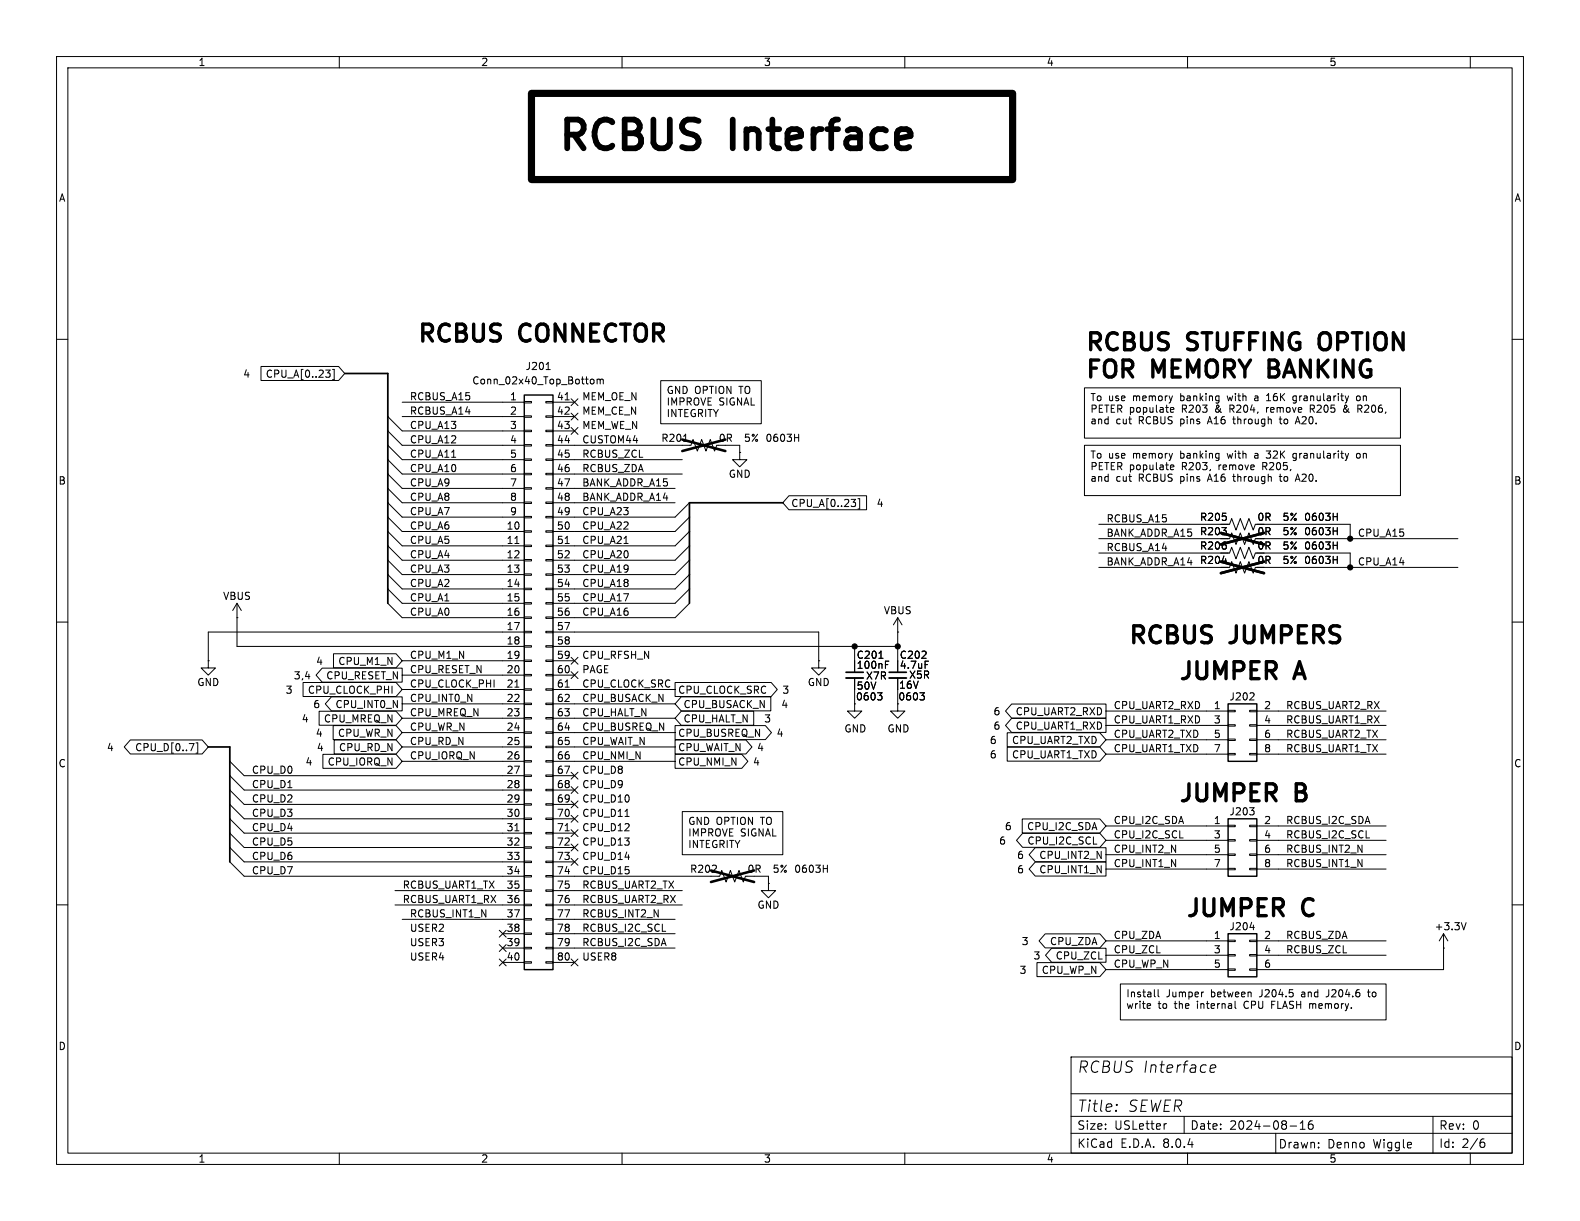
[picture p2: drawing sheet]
<svg xmlns="http://www.w3.org/2000/svg" width="279mm" height="216mm" viewBox="0 0 279 216" stroke-linecap="round" stroke-linejoin="round" font-family="sans-serif">
<g fill="none" stroke="#000" stroke-width=".18">
<path d="M10 10h259.4v195.9h-259.4zM12 12h255.4v191.9h-255.4zM60 10v2M110 10v2M160 10v2M210 10v2M260 10v2M10 60h2M267.4 60h2M46.2 64.8h13.7l1.1 1.2-1.1 1.3h-13.7zM57.6 65.4h.8l-.4 .5M58.1 65.9l.3 .3v.3l-.3 .2"/>
<path d="M58.8 65.3h.3v1.8h-.3M68.6 76.2l2.5 2.5h21.6M68.6 73.7l2.5 2.5h21.6M68.6 78.7l2.5 2.6h21.6M71.1 71.1h21.6M71.1 73.7h21.6M92.7 78.6h1.3v.3h-1.3zM92.7 76.1h1.3v.2h-1.3zM92.7 73.5h1.3v.3h-1.3zM92.7 71h1.3v.2h-1.3zM96.5 78.6h1.3v.3h-1.3zM96.5 76.1h1.3v.2h-1.3z"/>
<path d="M96.5 73.5h1.3v.3h-1.3zM96.5 71h1.3v.2h-1.3zM96.6 65.3h.7M97.8 78.7h24.4l.4-1 .7 2.1 .8-2.1 .7 2.1 .8-2.1 .8 2.1 .3-1.1M97.8 71.1h3.8M97.8 73.7h3.8M97.8 76.2h3.8M99.9 70.7h.8M101 75.6l1.2 1.2M101 70.5l1.2 1.2M101 73.1l1.2 1.2M102.2 70.5l-1.2 1.2"/>
<path d="M102.2 75.6l-1.2 1.2M102.2 73.1l-1.2 1.2M104.5 67.1l.3-.1 .2 .3v.5l-.2 .1-.3-.1M105.6 67.2l.4-.2 .1 .2M105.6 67v.9M106.1 67.2l.2-.2 .3 .1 .1 .8M106.1 67.2v.7M116.8 67.3h17.8v7.6h-17.8zM120.9 78h.7M128.3 78.7h2.5v1.3M140.5 77.4h.7M141.2 76.8v1.2"/>
<path d="M191.8 78.7h55.8v8.9h-55.8zM191.8 68.6h55.8v8.9h-55.8zM207 72.7l.2 .2 .3-.1M207.4 72.1l.2 .3-.6 .1M218.2 73.7v1.2M222 70.4l-.1 .2 .1 .3M222 70l-.1 .1M223.9 79.7h.8l-.4 .5h.2M224 70.9h.7M224 69.9l.3-.3v1.3M224 72.1v.8M224.2 72.1l-.2 .2"/>
<path d="M226.2 74.1h.5M226.4 73.7v1.1l.3 .1M229 74.9l.5-1.2 .4 1.2M229.2 71.2l-.2 .1-.3-.1M229.2 74.6h.6M229.2 70.1l-.3-.1-.3 .3 .1 .5h.5M231.7 71.6v1.3M231.7 72.3h.5M232 72.3l.4 .6M237.8 72.1l.4 .6M238.1 72.1l-.4 .2a.34 .34 0 0 0-.1 .5 .34 .34 0 0 0 .5 0M239.9 70.1l.2-.1 .4 .1v.5l-.1 .2-.3 .1-.2-.2z"/>
<path d="M240.1 71.6l.6 .1M240.4 72.3l.4 .6M240.8 71.9l-.1 .3-.6 .1M68.6 91.4l2.5 2.6h21.6M68.6 94l2.5 2.5h21.6M68.6 96.5l2.5 2.6h21.6M68.6 99.1l2.5 2.5h21.6M68.6 81.3l2.5 2.5h21.6M68.6 83.8l2.5 2.6h21.6M68.6 86.4l2.5 2.5h21.6M68.6 88.9l2.5 2.5h21.6M79.9 80.9h.7"/>
<path d="M91 96.1h.8M92.7 98.9h1.3v.3h-1.3zM92.7 96.4h1.3v.2h-1.3zM92.7 93.9h1.3v.2h-1.3zM92.7 91.3h1.3v.3h-1.3zM92.7 88.8h1.3v.2h-1.3zM92.7 86.2h1.3v.3h-1.3zM92.7 83.7h1.3v.2h-1.3zM92.7 81.2h1.3v.2h-1.3zM96.5 98.9h1.3v.3h-1.3zM96.5 96.4h1.3v.2h-1.3zM96.5 93.9h1.3v.2h-1.3z"/>
<path d="M96.5 91.3h1.3v.3h-1.3zM96.5 88.8h1.3v.2h-1.3zM96.5 86.2h1.3v.3h-1.3zM96.5 83.7h1.3v.2h-1.3zM96.5 81.2h1.3v.2h-1.3zM97.8 81.3h22.8M97.8 83.8h22.8M97.8 86.4h21.6M97.8 88.9h21.6M99.9 96.1h.8M110.3 96.1h.8M121.9 91.4l-2.5 2.6h-21.6"/>
<path d="M121.9 94l-2.5 2.5h-21.6M121.9 96.5l-2.5 2.6h-21.6M121.9 99.1l-2.5 2.5h-21.6M121.9 88.9l-2.5 2.5h-21.6M130.8 80v1.3h1.3l-1.3 1.3-1.3-1.3h1.3M130.8 80h.1M139.5 87.7h13.7v2.4h-13.7l-1.1-1.2zM150.5 88.3h.8l-.4 .5M151.1 88.8l.2 .2v.3l-.2 .3M151.7 88.2h.3v1.8h-.3M194.3 95.3h23.1l.4-1.1 .8 2.1 .7-2.1 .8 2.1 .8-2.1 .7 2.1 .4-1M194.3 97.8h23.1l.4-1 .8 2 .7-2 .8 2 .8-2 .7 2 .4-1"/>
<path d="M194.3 92.7h23.1l.4-1 .8 2 .7-2 .8 2 .8-2 .7 2 .4-1M207 82.9l.2 .2 .3-.1M207.4 82.2l.2 .3-.6 .1M216.1 99.2h.8M218 84.3h.5M218.2 83.8v1.2M222 80.2h-.1M222 80.5l-.1 .2 .1 .3M223.5 95.3h34.3M223.5 97.8h15.3v2.5M223.5 92.7h15.3v2.6M224 81h.5"/>
<path d="M226.4 83.8v1.1l.3 .2M229 85.1l.5-1.3 .4 1.3M229.2 81.3l-.2 .1h-.3M229.2 84.7h.6M229.2 80.2h-.3l-.3 .2 .1 .6h.5M235.8 99h.7M235.8 93.9h.7M235.8 96.4h.7M235.8 91.4h.7M236.5 90.7v1.3M236.5 93.3v1.3M236.5 95.8v1.3"/>
<path d="M236.5 98.4v1.2M239.9 80.3l.2-.1 .4 .1v.5l-.1 .2h-.3l-.2-.1zM10 110h2M36.8 116.8v1.3h1.3l-1.3 1.3-1.2-1.3h1.2M36.8 116.8h.1M41.9 109.2h.1M41.9 106.7l-.8 1.3M41.9 106.7v7.6h50.8M41.9 106.7l.8 1.3M57 118.1h14.1v2.5h-14.1l-1.1-1.2zM59 115.6h11l1.1 1.2-1.1 1.3h-11zM68.6 101.6l2.5 2.5h21.6"/>
<path d="M68.6 104.1l2.5 2.6h21.6M68.6 106.7l2.5 2.5h21.6M71.1 116.8h21.6M71.1 119.4h21.6M92.7 119.3h1.3v.2h-1.3zM92.7 116.7h1.3v.3h-1.3zM92.7 114.2h1.3v.2h-1.3zM92.7 111.6h1.3v.3h-1.3zM92.7 109.1h1.3v.2h-1.3zM92.7 106.6h1.3v.2h-1.3zM92.7 104h1.3v.3h-1.3zM92.7 101.5h1.3v.2h-1.3z"/>
<path d="M92.7 111.8h-55.9v5M96.5 119.3h1.3v.2h-1.3zM96.5 116.7h1.3v.3h-1.3zM96.5 114.2h1.3v.2h-1.3zM96.5 111.6h1.3v.3h-1.3zM96.5 109.1h1.3v.2h-1.3zM96.5 106.6h1.3v.2h-1.3zM96.5 104h1.3v.3h-1.3zM96.5 101.5h1.3v.2h-1.3zM97.8 111.8h47v5M97.8 114.3h60.9M97.8 116.8h3.8"/>
<path d="M97.8 119.4h3.8M101 116.2l1.2 1.2M101 118.8l1.2 1.2M102.2 116.2l-1.2 1.2M102.2 118.8l-1.2 1.2M121.9 101.6l-2.5 2.5h-21.6M121.9 104.1l-2.5 2.6h-21.6M121.9 106.7l-2.5 2.5h-21.6M144.8 116.8v1.3h1.2l-1.2 1.3-1.3-1.3h1.3M144.8 116.8h.1M151.1 119.9v5.8h1.3l-1.3 1.3-1.2-1.3h1.2M151.1 114.3v2.5"/>
<path d="M155.4 116.4h.8M156.6 116.9h.6M156.6 117.5h.4M158.7 111.8h.1M158.7 119.9v5.8h1.3l-1.3 1.3-1.2-1.3h1.2M158.7 109.2v7.6M158.7 109.2l-.7 1.3M158.7 109.2l.8 1.3M163.6 116.9h.6M194.3 100.3h23.1l.4-1 .8 2 .7-2 .8 2 .8-2 .7 2 .4-1M223.5 100.3h34.3M267.4 110h2"/>
<path d="M23 130.8h12.8l1 1.3-1 1.2h-12.8l-1-1.2zM33.5 131.5h.8l-.5 1.3M34.7 131.4h.3v1.8h-.3M40.6 134.6l2.6 2.6h49.5M40.6 137.2l2.6 2.5h49.5M40.6 139.7l2.6 2.5h49.5M53.6 120.7h16.4l1.1 1.2-1.1 1.3h-16.4zM56.4 125.8h13.6l1.1 1.2-1.1 1.2h-13.6zM57.1 133.4h12.9l1.1 1.2-1.1 1.3h-12.9zM58.6 123.2h12.5v2.5h-12.5l-1.1-1.2zM58.9 128.3h11.1l1.1 1.2-1.1 1.3h-11.1zM59.1 130.8h10.9l1.1 1.3-1.1 1.2h-10.9z"/>
<path d="M71.1 121.9h21.6M71.1 124.5h21.6M71.1 127h21.6M71.1 129.5h21.6M71.1 132.1h21.6M71.1 134.6h21.6M91 121.5h.8M92.7 139.6h1.3v.2h-1.3zM92.7 137h1.3v.3h-1.3zM92.7 134.5h1.3v.2h-1.3zM92.7 132h1.3v.2h-1.3zM92.7 129.4h1.3v.3h-1.3z"/>
<path d="M92.7 126.9h1.3v.2h-1.3zM92.7 124.3h1.3v.3h-1.3zM92.7 121.8h1.3v.2h-1.3zM96.5 139.6h1.3v.2h-1.3zM96.5 137h1.3v.3h-1.3zM96.5 134.5h1.3v.2h-1.3zM96.5 132h1.3v.2h-1.3zM96.5 129.4h1.3v.3h-1.3zM96.5 126.9h1.3v.2h-1.3zM96.5 124.3h1.3v.3h-1.3zM96.5 121.8h1.3v.2h-1.3zM97.8 121.9h21.6"/>
<path d="M97.8 124.5h21.6M97.8 127h21.6M97.8 129.5h21.6M97.8 132.1h21.6M97.8 134.6h21.6M97.8 137.2h3.8M97.8 139.7h3.8M99.9 121.5h.8M101 136.6l1.2 1.2M101 139.1l1.2 1.2M102.2 136.6l-1.2 1.2M102.2 139.1l-1.2 1.2"/>
<path d="M119.4 128.3h15.9l1.1 1.2-1.1 1.3h-15.9zM119.4 120.7h17l1.1 1.2-1.1 1.3h-17zM119.4 133.4h11.8l1.1 1.2-1.1 1.3h-11.8zM119.4 130.8h12.5l1.1 1.3-1.1 1.2h-12.5zM120.5 123.2h15.8v2.5h-15.8l-1.1-1.2zM120.5 125.8h12.8v2.4h-12.8l-1.1-1.2zM155.2 122.5h.8l-.5 .5M155.7 123l.3 .2v.3l-.3 .3M162.7 122.5h.8l-.5 .5M163.2 123l.3 .2v.3l-.3 .3M178.1 129.6h16.4l1.1 1.2-1.1 1.2h-16.4zM178.1 132.1h16.4l1.1 1.3-1.1 1.2h-16.4z"/>
<path d="M178.9 124.5h16.7v2.5h-16.7l-1.1-1.3zM178.9 127h16.7v2.5h-16.7l-1.1-1.2zM195.6 125.7h21.6M195.6 128.3h21.6M195.6 130.8h21.6M195.6 133.4h21.6M217.2 133.2h1.2v.3h-1.2zM217.2 130.7h1.2v.2h-1.2zM217.2 128.1h1.2v.3h-1.2zM217.2 125.6h1.2v.3h-1.2zM221 133.2h1.2v.3h-1.2zM221 130.7h1.2v.2h-1.2z"/>
<path d="M221 128.1h1.2v.3h-1.2zM221 125.6h1.2v.3h-1.2zM221.6 122.6l.2 .1-.1 .3-.7 .8h.8M222.2 125.7h22.9M222.2 128.3h22.9M222.2 130.8h22.9M222.2 133.4h22.9M10 160h2M40.6 152.4l2.6 2.5h49.5M40.6 142.2l2.6 2.6h49.5M40.6 144.8l2.6 2.5h49.5M40.6 147.3l2.6 2.6h49.5"/>
<path d="M40.6 149.9l2.6 2.5h49.5M69.8 157.5h22.9M91 146.9h.8M92.7 159.9h1.3v.2h-1.3zM92.7 157.4h1.3v.2h-1.3zM92.7 154.8h1.3v.3h-1.3zM92.7 152.3h1.3v.2h-1.3zM92.7 149.7h1.3v.3h-1.3zM92.7 147.2h1.3v.2h-1.3zM92.7 144.7h1.3v.2h-1.3zM92.7 142.1h1.3v.3h-1.3zM96.5 159.9h1.3v.2h-1.3z"/>
<path d="M96.5 157.4h1.3v.2h-1.3zM96.5 154.8h1.3v.3h-1.3zM96.5 152.3h1.3v.2h-1.3zM96.5 149.7h1.3v.3h-1.3zM96.5 147.2h1.3v.2h-1.3zM96.5 144.7h1.3v.2h-1.3zM96.5 142.1h1.3v.3h-1.3zM97.8 154.9h29.5l.3-1 .8 2.1 .8-2.1 .7 2.1 .8-2.1 .7 2.1 .4-1.1M97.8 142.2h3.8M97.8 144.8h3.8M97.8 147.3h3.8M97.8 149.9h3.8"/>
<path d="M97.8 152.4h3.8M97.8 157.5h22.8M99.9 146.9h.8M101 151.8l1.2 1.2M101 146.7l1.2 1.2M101 144.2l1.2 1.2M101 141.6l1.2 1.2M101 149.3l1.2 1.2M102.2 151.8l-1.2 1.2M102.2 146.7l-1.2 1.2M102.2 144.2l-1.2 1.2M102.2 141.6l-1.2 1.2"/>
<path d="M102.2 149.3l-1.2 1.2M110.5 144.4h.8M120.6 143.5h17.8v7.6h-17.8zM133.3 154.9h2.6v1.3M135.9 156.2v1.3h1.3l-1.3 1.3-1.3-1.3h1.3M135.9 156.2h.1M145.6 153.6h.7M146.3 153v1.2M180.8 144.8h13.7l1.1 1.3-1.1 1.2h-13.7zM180.8 147.4h13.7l1.1 1.2-1.1 1.2h-13.7l-1-1.2zM183.1 149.9h12.5v2.5h-12.5l-1.1-1.3zM183.1 152.4h12.5v2.5h-12.5l-1.1-1.2z"/>
<path d="M195.6 146.1h21.6M195.6 148.6h21.6M195.6 151.1h21.6M195.6 153.7h21.6M217.2 153.5h1.2v.3h-1.2zM217.2 151h1.2v.3h-1.2zM217.2 148.5h1.2v.2h-1.2zM217.2 145.9h1.2v.3h-1.2zM221 153.5h1.2v.3h-1.2zM221 151h1.2v.3h-1.2zM221 148.5h1.2v.2h-1.2zM221 145.9h1.2v.3h-1.2z"/>
<path d="M221.7 143.4l.1 .4-.2 .2M222.2 146.1h22.9M222.2 148.6h22.9M222.2 151.1h22.9M222.2 153.7h22.9M267.4 160h2M69.8 160h22.9M71.1 162.6h21.6M88.3 167l1.2 1.2M88.3 164.5l1.2 1.2M88.3 169.6l1.2 1.2M88.9 165.1h3.8"/>
<path d="M88.9 167.6h3.8M88.9 170.2h3.8M89.5 167l-1.2 1.2M89.5 164.5l-1.2 1.2M89.5 169.6l-1.2 1.2M92.7 170.1h1.3v.2h-1.3zM92.7 167.5h1.3v.3h-1.3zM92.7 165h1.3v.2h-1.3zM92.7 162.4h1.3v.3h-1.3zM96.5 170.1h1.3v.2h-1.3zM96.5 167.5h1.3v.3h-1.3zM96.5 165h1.3v.2h-1.3z"/>
<path d="M96.5 162.4h1.3v.3h-1.3zM97.8 160h22.8M97.8 162.6h21.6M97.8 165.1h21.6M97.8 167.6h21.6M97.8 170.2h3.8M101 169.6l1.2 1.2M102.2 169.6l-1.2 1.2M183.4 170.2h11.1l1.1 1.3-1.1 1.2h-11.1zM184.8 165.1h9.7l1.1 1.3-1.1 1.2h-9.7l-1.1-1.2zM186 167.7h9.6v2.4h-9.6l-1.1-1.2zM195.6 166.4h21.6"/>
<path d="M195.6 168.9h21.6M195.6 171.5h21.6M198.1 174h47v6.3h-47zM203.3 177.5l.2 .3-.6 .1M203.4 178.2l-.1 .1M204.2 176.2l.1 .1M204.8 175v1.1l.2 .2M212.7 175.4h.1M217.2 171.3h1.2v.3h-1.2zM217.2 168.8h1.2v.2h-1.2zM217.2 166.2h1.2v.3h-1.2zM218.4 177v1.1l.2 .2"/>
<path d="M221 171.3h1.2v.3h-1.2zM221 168.8h1.2v.2h-1.2zM221 166.2h1.2v.3h-1.2zM221 164h.8M222.2 166.4h22.9M222.2 168.9h22.9M224.9 177.6h.4M224.9 177v1.3M234.8 176.2l-.3 .1M241.8 175.4h.5M242 175v1.1l.3 .2M255.3 167.6h.1"/>
<path d="M255.3 165.1v6.4h-33.1M255.3 165.1l-.8 1.3M255.3 165.1l.7 1.3M259.3 163.1l-.5 1.3M189.4 186.9h78v17h-78zM189.4 197.4h78M189.4 193.4h78M197.5 195.3l.1 .1-.1 .1M197.5 195.3l-.1 .1 .1 .1M197.5 195.3v.2M206.3 198.7l-.3 .1M209.4 197.4v3"/>
<path d="M214 189l1-.2-.1-.4-.1-.1-.6 .1-.2 .9 .2 .3 .6-.1M228.1 199.1h1.2M229.9 199.7h.9M229.9 198.6l.5-.4v1.5M232.1 198.2a.59 .59 0 0 0-.7 .6v.6l.1 .2 .4 .1 .2-.2 .1-.5-.1-.2h-.5l-.2 .2M253.4 197.4v6.5M60 203.9v2M110 203.9v2M160 203.9v2M189.4 200.4h78M210 203.9v2M225.6 200.4v3.5"/>
<path d="M233.2 202.8v.2M233.2 202.1v.1M260 203.9v2M262 202h.3l.3 .2-.1 .5-.5 .2M262.4 201.4l-.4 .1"/>
</g>
<path d="M149.6 119.9h3.1M157.2 119.9h3.1" fill="none" stroke="#000" stroke-width=".33"/>
<path d="M61 66h7.6v40.7M138.4 88.9h-16.5v17.8M149.6 118.9h3.1M157.2 118.9h3.1M36.8 132.1h3.8v20.3" fill="none" stroke="#000" stroke-width=".3"/>
<path d="M120.6 77.7l7.7 2.1M128.3 77.7l-7.7 2.1M215.9 99.3l7.6 2M215.9 94.2l7.6 2.1M223.5 99.3l-7.6 2M223.5 94.2l-7.6 2.1M125.7 153.9l7.6 2.1M133.3 153.9l-7.6 2.1" fill="none" stroke="#000" stroke-width=".46"/>
<path d="M92.7 69.9h5.1v101.6h-5.1zM217.2 124.5h5v10.1h-5zM217.2 144.8h5v10.1h-5zM217.2 165.1h5v7.6h-5z" fill="none" stroke="#000" stroke-width=".25"/>
<path d="M233.7 59a2.13 2.13 0 0 0 0 2.7M224.4 63.7v3h1.2M224.4 65.1h1" fill="none" stroke="#000" stroke-width=".6"/>
<path d="M94 16.5h85.1v15.3h-85.1z" fill="none" stroke="#000" stroke-width="1.3"/>
<path d="M103 21.6l-.8-.5h-1.9v5.1M108.3 21.6a1.75 1.75 0 0 0-2.7 .3M112.9 21.6l-.7-.5h-1.7v5.1M115.5 21.1v4.2M118.4 21.1v4.2M123.5 21.4l-.7-.3h-1.2l-.7 .5M129.6 21.1v5.1M136.6 21.1v4.4M148.2 21.1h-.5l-.5 .3-.2 .5" fill="none" stroke="#000" stroke-width="1"/>
<g fill="#000" stroke="#000" stroke-width=".18">
<circle cx="238.8" cy="95.3" r=".46"/>
<circle cx="151.1" cy="114.3" r=".46"/>
<circle cx="158.7" cy="114.3" r=".46"/>
<circle cx="238.8" cy="100.3" r=".46"/>
</g>
<g font-size="7.1">
<text x="98.4" y="29.1">RCBUS</text>
<text x="129.7" y="29.1">Interface</text>
</g>
<g font-size="4.2">
<text x="73.7" y="60.7">RCBUS</text>
<text x="92.1" y="60.7">CONNECTOR</text>
<text x="191.8" y="62.2">RCBUS</text>
<text x="210.2" y="62.2">STUFFING</text>
<text x="234.7" y="62.2">OPTION</text>
<text x="191.8" y="67.1">FOR</text>
<text x="204" y="67.1">MEMORY</text>
<text x="225.7" y="67.1">BANKING</text>
<text x="199.4" y="114.1">RCBUS</text>
<text x="217.9" y="114.1">JUMPERS</text>
<text x="208.3" y="120.4">JUMPER</text>
<text x="229.3" y="120.4">A</text>
<text x="208.3" y="142">JUMPER</text>
<text x="229.3" y="142">B</text>
<text x="209.5" y="162.3">JUMPER</text>
<text x="230.6" y="162.3">C</text>
</g>
<g font-size="2.8">
<text x="190.4" y="189.9">RCBUS Interface</text>
<text x="190.4" y="196.8">Title:</text>
<text x="199.3" y="196.8">SEWER</text>
</g>
<g font-size="2.1">
<text x="190.4" y="203.2">KiCad</text>
<text x="190.4" y="200">Size:</text>
<text x="197.1" y="200">USLetter</text>
<text x="198.1" y="203.2">E.D.A.</text>
<text x="205.7" y="203.2">8.0.4</text>
<text x="210.4" y="200">Date:</text>
<text x="217.4" y="200">2024-08-16</text>
<text x="226" y="203.3">Drawn:</text>
<text x="234.7" y="203.3">Denno</text>
<text x="242.9" y="203.3">Wiggle</text>
<text x="254.4" y="200">Rev:</text>
<text x="254.4" y="203.2">Id:</text>
<text x="258.5" y="203.2">2/6</text>
<text x="260.3" y="200">0</text>
</g>
<g font-size="1.8">
<text x="35" y="11.9">1</text>
<text x="85" y="11.9">2</text>
<text x="135" y="11.9">3</text>
<text x="185" y="11.9">4</text>
<text x="235" y="11.9">5</text>
<text x="10.3" y="35.9">A</text>
<text x="267.7" y="35.9">A</text>
<text x="92.9" y="65.6">J201</text>
<text x="42.9" y="67">4</text>
<text x="46.9" y="67">CPU_A[0..23]</text>
<text x="72.4" y="70.9">RCBUS_A15</text>
<text x="83.4" y="68.2">Conn_02x40_Top_Bottom</text>
<text x="90.1" y="70.9">1</text>
<text x="98.4" y="70.9">41</text>
<text x="102.9" y="70.9">MEM_OE_N</text>
<text x="117.8" y="70">GND OPTION TO</text>
<text x="192.7" y="71.3">To use</text>
<text x="200.4" y="71.3">memory</text>
<text x="209" y="71.3">banking</text>
<text x="217.5" y="71.3">with</text>
<text x="222.5" y="71.3">a</text>
<text x="224.8" y="71.3">16K</text>
<text x="229.7" y="71.3">granularity</text>
<text x="241.2" y="71.3">on</text>
<text x="72.4" y="73.4">RCBUS_A14</text>
<text x="72.4" y="75.9">CPU_A13</text>
<text x="90.1" y="73.4">2</text>
<text x="90.1" y="75.9">3</text>
<text x="98.4" y="73.4">42</text>
<text x="98.4" y="75.9">43</text>
<text x="102.9" y="76">MEM_WE_N</text>
<text x="102.9" y="73.4">MEM_CE_N</text>
<text x="117.8" y="72">IMPROVE SIGNAL</text>
<text x="117.8" y="74.1">INTEGRITY</text>
<text x="192.7" y="73.3">PETER populate</text>
<text x="192.7" y="75.3">and</text>
<text x="197.3" y="75.3">cut</text>
<text x="201.5" y="75.3">RCBUS</text>
<text x="209" y="75.3">pins</text>
<text x="209.1" y="73.3">R203</text>
<text x="214.1" y="75.3">A16</text>
<text x="215.2" y="73.3">&amp;</text>
<text x="217.9" y="73.3">R204,</text>
<text x="218.8" y="75.3">through</text>
<text x="224.6" y="73.3">remove</text>
<text x="227.2" y="75.3">to</text>
<text x="230.2" y="75.3">A20.</text>
<text x="232.5" y="73.3">R205</text>
<text x="238.6" y="73.3">&amp;</text>
<text x="241.3" y="73.3">R206,</text>
<text x="72.4" y="78.5">CPU_A12</text>
<text x="72.4" y="81">CPU_A11</text>
<text x="72.4" y="83.6">CPU_A10</text>
<text x="90.1" y="78.5">4</text>
<text x="90.1" y="81">5</text>
<text x="90.1" y="83.6">6</text>
<text x="98.4" y="78.5">44</text>
<text x="98.4" y="81">45</text>
<text x="98.4" y="83.6">46</text>
<text x="102.9" y="78.5">CUSTOM44</text>
<text x="102.9" y="81">RCBUS_ZCL</text>
<text x="102.9" y="83.6">RCBUS_ZDA</text>
<text x="116.8" y="78.3">R201</text>
<text x="127" y="78.3">0R</text>
<text x="131.5" y="78.3">5%</text>
<text x="135.3" y="78.3">0603H</text>
<text x="192.7" y="81.4">To use</text>
<text x="192.7" y="83.5">PETER populate</text>
<text x="200.4" y="81.4">memory</text>
<text x="209" y="81.4">banking</text>
<text x="209.1" y="83.5">R203,</text>
<text x="215.8" y="83.5">remove</text>
<text x="217.5" y="81.4">with</text>
<text x="222.5" y="81.4">a</text>
<text x="223.7" y="83.5">R205,</text>
<text x="224.8" y="81.4">32K</text>
<text x="229.7" y="81.4">granularity</text>
<text x="241.2" y="81.4">on</text>
<text x="10.3" y="85.9">B</text>
<text x="72.4" y="88.6">CPU_A8</text>
<text x="72.4" y="86.1">CPU_A9</text>
<text x="90.1" y="86.1">7</text>
<text x="90.1" y="88.6">8</text>
<text x="98.4" y="86.1">47</text>
<text x="98.4" y="88.6">48</text>
<text x="102.9" y="88.6">BANK_ADDR_A14</text>
<text x="102.9" y="86.1">BANK_ADDR_A15</text>
<text x="128.8" y="84.7">GND</text>
<text x="139.8" y="89.9">CPU_A[0..23]</text>
<text x="154.9" y="89.9">4</text>
<text x="192.7" y="85.5">and</text>
<text x="197.3" y="85.5">cut</text>
<text x="201.5" y="85.5">RCBUS</text>
<text x="209" y="85.5">pins</text>
<text x="214.1" y="85.5">A16</text>
<text x="218.8" y="85.5">through</text>
<text x="227.2" y="85.5">to</text>
<text x="230.2" y="85.5">A20.</text>
<text x="267.7" y="85.9">B</text>
<text x="72.4" y="91.2">CPU_A7</text>
<text x="72.4" y="93.7">CPU_A6</text>
<text x="89.5" y="93.7">10</text>
<text x="90.1" y="91.2">9</text>
<text x="98.4" y="91.2">49</text>
<text x="98.4" y="93.7">50</text>
<text x="102.9" y="91.2">CPU_A23</text>
<text x="102.9" y="93.7">CPU_A22</text>
<text x="195.6" y="95">BANK_ADDR_A15</text>
<text x="195.6" y="92.4">RCBUS_A15</text>
<text x="212.1" y="94.8">R203</text>
<text x="212.1" y="92.3">R205</text>
<text x="222.3" y="94.8">0R</text>
<text x="222.3" y="92.3">0R</text>
<text x="226.7" y="94.8">5%</text>
<text x="226.7" y="92.3">5%</text>
<text x="230.5" y="94.8">0603H</text>
<text x="230.5" y="92.3">0603H</text>
<text x="240" y="95">CPU_A15</text>
<text x="72.4" y="98.8">CPU_A4</text>
<text x="72.4" y="101.3">CPU_A3</text>
<text x="72.4" y="96.3">CPU_A5</text>
<text x="89.5" y="96.3">11</text>
<text x="89.5" y="98.8">12</text>
<text x="89.5" y="101.3">13</text>
<text x="98.4" y="96.3">51</text>
<text x="98.4" y="98.8">52</text>
<text x="98.4" y="101.3">53</text>
<text x="102.9" y="101.3">CPU_A19</text>
<text x="102.9" y="98.8">CPU_A20</text>
<text x="102.9" y="96.3">CPU_A21</text>
<text x="195.6" y="100.1">BANK_ADDR_A14</text>
<text x="195.6" y="97.5">RCBUS_A14</text>
<text x="212.1" y="99.9">R204</text>
<text x="212.1" y="97.4">R206</text>
<text x="222.3" y="99.9">0R</text>
<text x="222.3" y="97.4">0R</text>
<text x="226.7" y="99.9">5%</text>
<text x="226.7" y="97.4">5%</text>
<text x="230.5" y="99.9">0603H</text>
<text x="230.5" y="97.4">0603H</text>
<text x="240" y="100.1">CPU_A14</text>
<text x="39.4" y="106.3">VBUS</text>
<text x="72.4" y="103.9">CPU_A2</text>
<text x="72.4" y="106.4">CPU_A1</text>
<text x="89.5" y="103.9">14</text>
<text x="89.5" y="106.4">15</text>
<text x="98.4" y="103.9">54</text>
<text x="98.4" y="106.4">55</text>
<text x="102.9" y="106.4">CPU_A17</text>
<text x="102.9" y="103.9">CPU_A18</text>
<text x="72.4" y="109">CPU_A0</text>
<text x="89.5" y="109">16</text>
<text x="89.5" y="111.5">17</text>
<text x="98.4" y="109">56</text>
<text x="98.4" y="111.5">57</text>
<text x="102.9" y="109">CPU_A16</text>
<text x="156.2" y="108.8">VBUS</text>
<text x="55.8" y="117.8">4</text>
<text x="59.7" y="117.8">CPU_M1_N</text>
<text x="72.4" y="116.6">CPU_M1_N</text>
<text x="72.4" y="119.1">CPU_RESET_N</text>
<text x="89.5" y="114">18</text>
<text x="89.5" y="116.6">19</text>
<text x="89.5" y="119.1">20</text>
<text x="98.4" y="114">58</text>
<text x="98.4" y="116.6">59</text>
<text x="98.4" y="119.1">60</text>
<text x="102.9" y="119.1">PAGE</text>
<text x="102.9" y="116.6">CPU_RFSH_N</text>
<text x="151.4" y="116.7">C201</text>
<text x="151.4" y="118.5">100nF</text>
<text x="159" y="116.7">C202</text>
<text x="159" y="118.5">4.7uF</text>
<text x="34.8" y="121.5">GND</text>
<text x="50.4" y="122.9">3</text>
<text x="51.9" y="120.3">3,4</text>
<text x="54.3" y="122.9">CPU_CLOCK_PHI</text>
<text x="55.3" y="125.4">6</text>
<text x="57.6" y="120.3">CPU_RESET_N</text>
<text x="59.2" y="125.4">CPU_INT0_N</text>
<text x="72.4" y="121.7">CPU_CLOCK_PHI</text>
<text x="72.4" y="124.2">CPU_INT0_N</text>
<text x="89.5" y="121.7">21</text>
<text x="89.5" y="124.2">22</text>
<text x="98.4" y="121.7">61</text>
<text x="98.4" y="124.2">62</text>
<text x="102.9" y="124.2">CPU_BUSACK_N</text>
<text x="102.9" y="121.7">CPU_CLOCK_SRC</text>
<text x="119.8" y="122.9">CPU_CLOCK_SRC</text>
<text x="120.8" y="125.4">CPU_BUSACK_N</text>
<text x="138.1" y="125.4">4</text>
<text x="138.3" y="122.9">3</text>
<text x="142.7" y="121.5">GND</text>
<text x="151.3" y="124.1">0603</text>
<text x="151.4" y="122.1">50V</text>
<text x="153" y="120.4">X7R</text>
<text x="158.8" y="124.1">0603</text>
<text x="158.9" y="122">16V</text>
<text x="160.7" y="120.2">X5R</text>
<text x="196.8" y="125.5">CPU_UART2_RXD</text>
<text x="214.6" y="125.5">1</text>
<text x="217.3" y="124.1">J202</text>
<text x="223.4" y="125.5">2</text>
<text x="227.3" y="125.5">RCBUS_UART2_RX</text>
<text x="53.3" y="128">4</text>
<text x="55.7" y="130.5">4</text>
<text x="57.2" y="128">CPU_MREQ_N</text>
<text x="59.7" y="130.5">CPU_WR_N</text>
<text x="72.4" y="129.3">CPU_WR_N</text>
<text x="72.4" y="126.7">CPU_MREQ_N</text>
<text x="72.4" y="131.8">CPU_RD_N</text>
<text x="89.5" y="126.7">23</text>
<text x="89.5" y="129.3">24</text>
<text x="89.5" y="131.8">25</text>
<text x="98.4" y="126.7">63</text>
<text x="98.4" y="129.3">64</text>
<text x="98.4" y="131.8">65</text>
<text x="102.9" y="126.7">CPU_HALT_N</text>
<text x="102.9" y="129.3">CPU_BUSREQ_N</text>
<text x="102.9" y="131.8">CPU_WAIT_N</text>
<text x="119.8" y="130.5">CPU_BUSREQ_N</text>
<text x="120.8" y="128">CPU_HALT_N</text>
<text x="135" y="128">3</text>
<text x="137.2" y="130.5">4</text>
<text x="149.2" y="129.7">GND</text>
<text x="156.8" y="129.7">GND</text>
<text x="174.9" y="131.8">6</text>
<text x="175.6" y="126.7">6</text>
<text x="175.6" y="129.2">6</text>
<text x="178.9" y="131.8">CPU_UART2_TXD</text>
<text x="179.5" y="126.7">CPU_UART2_RXD</text>
<text x="179.5" y="129.2">CPU_UART1_RXD</text>
<text x="196.8" y="130.5">CPU_UART2_TXD</text>
<text x="196.8" y="128">CPU_UART1_RXD</text>
<text x="214.6" y="128">3</text>
<text x="214.6" y="130.6">5</text>
<text x="223.4" y="128">4</text>
<text x="223.4" y="130.6">6</text>
<text x="227.3" y="128">RCBUS_UART1_RX</text>
<text x="227.3" y="130.5">RCBUS_UART2_TX</text>
<text x="10.3" y="135.9">C</text>
<text x="18.8" y="133">4</text>
<text x="23.8" y="133">CPU_D[0..7]</text>
<text x="44.4" y="136.9">CPU_D0</text>
<text x="53.9" y="135.6">4</text>
<text x="55.9" y="133">4</text>
<text x="57.8" y="135.6">CPU_IORQ_N</text>
<text x="59.8" y="133">CPU_RD_N</text>
<text x="72.4" y="134.4">CPU_IORQ_N</text>
<text x="89.5" y="134.4">26</text>
<text x="89.5" y="136.9">27</text>
<text x="98.4" y="134.4">66</text>
<text x="98.4" y="136.9">67</text>
<text x="102.9" y="134.4">CPU_NMI_N</text>
<text x="102.9" y="136.9">CPU_D8</text>
<text x="119.8" y="135.6">CPU_NMI_N</text>
<text x="119.8" y="133">CPU_WAIT_N</text>
<text x="133.1" y="135.6">4</text>
<text x="133.8" y="133">4</text>
<text x="174.9" y="134.3">6</text>
<text x="178.9" y="134.3">CPU_UART1_TXD</text>
<text x="196.8" y="133.1">CPU_UART1_TXD</text>
<text x="214.6" y="133.1">7</text>
<text x="223.4" y="133.1">8</text>
<text x="227.3" y="133.1">RCBUS_UART1_TX</text>
<text x="267.7" y="135.9">C</text>
<text x="44.4" y="142">CPU_D2</text>
<text x="44.4" y="139.4">CPU_D1</text>
<text x="89.5" y="139.4">28</text>
<text x="89.5" y="142">29</text>
<text x="98.4" y="139.4">68</text>
<text x="98.4" y="142">69</text>
<text x="102.9" y="142">CPU_D10</text>
<text x="102.9" y="139.5">CPU_D9</text>
<text x="44.4" y="147.1">CPU_D4</text>
<text x="44.4" y="149.6">CPU_D5</text>
<text x="44.4" y="144.5">CPU_D3</text>
<text x="89.5" y="144.5">30</text>
<text x="89.5" y="147.1">31</text>
<text x="89.5" y="149.6">32</text>
<text x="98.4" y="144.5">70</text>
<text x="98.4" y="147.1">71</text>
<text x="98.4" y="149.6">72</text>
<text x="102.9" y="144.5">CPU_D11</text>
<text x="102.9" y="149.6">CPU_D13</text>
<text x="102.9" y="147.1">CPU_D12</text>
<text x="121.6" y="146.2">GND OPTION TO</text>
<text x="121.6" y="148.2">IMPROVE SIGNAL</text>
<text x="176.6" y="149.5">6</text>
<text x="177.6" y="147">6</text>
<text x="181.5" y="147">CPU_I2C_SDA</text>
<text x="181.6" y="149.5">CPU_I2C_SCL</text>
<text x="196.8" y="145.8">CPU_I2C_SDA</text>
<text x="196.8" y="148.3">CPU_I2C_SCL</text>
<text x="214.6" y="145.8">1</text>
<text x="214.6" y="148.3">3</text>
<text x="217.3" y="144.4">J203</text>
<text x="223.4" y="145.8">2</text>
<text x="223.4" y="148.3">4</text>
<text x="227.3" y="145.8">RCBUS_I2C_SDA</text>
<text x="227.3" y="148.3">RCBUS_I2C_SCL</text>
<text x="44.4" y="152.1">CPU_D6</text>
<text x="44.4" y="154.7">CPU_D7</text>
<text x="89.5" y="152.1">33</text>
<text x="89.5" y="154.7">34</text>
<text x="98.4" y="152.1">73</text>
<text x="98.4" y="154.7">74</text>
<text x="102.9" y="154.7">CPU_D15</text>
<text x="102.9" y="152.2">CPU_D14</text>
<text x="121.6" y="150.3">INTEGRITY</text>
<text x="121.9" y="154.5">R202</text>
<text x="132.1" y="154.5">0R</text>
<text x="136.5" y="154.5">5%</text>
<text x="140.3" y="154.5">0603H</text>
<text x="179.8" y="152.1">6</text>
<text x="179.8" y="154.6">6</text>
<text x="183.7" y="152.1">CPU_INT2_N</text>
<text x="183.7" y="154.6">CPU_INT1_N</text>
<text x="196.8" y="150.9">CPU_INT2_N</text>
<text x="196.8" y="153.4">CPU_INT1_N</text>
<text x="214.6" y="150.9">5</text>
<text x="214.6" y="153.4">7</text>
<text x="223.4" y="150.9">6</text>
<text x="223.4" y="153.4">8</text>
<text x="227.3" y="153.4">RCBUS_INT1_N</text>
<text x="227.3" y="150.9">RCBUS_INT2_N</text>
<text x="71.1" y="159.8">RCBUS_UART1_RX</text>
<text x="71.1" y="157.2">RCBUS_UART1_TX</text>
<text x="89.5" y="157.2">35</text>
<text x="89.5" y="159.8">36</text>
<text x="98.4" y="157.2">75</text>
<text x="98.4" y="159.8">76</text>
<text x="102.9" y="157.2">RCBUS_UART2_TX</text>
<text x="102.9" y="159.8">RCBUS_UART2_RX</text>
<text x="133.9" y="160.9">GND</text>
<text x="72.4" y="162.3">RCBUS_INT1_N</text>
<text x="72.4" y="164.9">USER2</text>
<text x="72.4" y="167.4">USER3</text>
<text x="89.5" y="162.3">37</text>
<text x="89.5" y="164.8">38</text>
<text x="89.5" y="167.4">39</text>
<text x="98.4" y="162.3">77</text>
<text x="98.4" y="164.8">78</text>
<text x="98.4" y="167.4">79</text>
<text x="102.9" y="162.3">RCBUS_INT2_N</text>
<text x="102.9" y="167.4">RCBUS_I2C_SDA</text>
<text x="102.9" y="164.8">RCBUS_I2C_SCL</text>
<text x="180.6" y="167.3">3</text>
<text x="185.6" y="167.3">CPU_ZDA</text>
<text x="196.8" y="166.1">CPU_ZDA</text>
<text x="214.6" y="166.1">1</text>
<text x="217.3" y="164.7">J204</text>
<text x="223.4" y="166.1">2</text>
<text x="227.3" y="166.1">RCBUS_ZDA</text>
<text x="253.6" y="164.7">+3.3V</text>
<text x="72.4" y="169.9">USER4</text>
<text x="89.5" y="169.9">40</text>
<text x="98.4" y="169.9">80</text>
<text x="102.9" y="169.9">USER8</text>
<text x="180.2" y="172.4">3</text>
<text x="182.7" y="169.9">3</text>
<text x="184.1" y="172.4">CPU_WP_N</text>
<text x="186.6" y="169.9">CPU_ZCL</text>
<text x="196.8" y="171.2">CPU_WP_N</text>
<text x="196.8" y="168.6">CPU_ZCL</text>
<text x="214.6" y="168.7">3</text>
<text x="214.6" y="171.2">5</text>
<text x="223.4" y="168.7">4</text>
<text x="223.4" y="171.2">6</text>
<text x="227.3" y="168.6">RCBUS_ZCL</text>
<text x="199.1" y="176.7">Install</text>
<text x="199.1" y="178.7">write</text>
<text x="204.8" y="178.7">to</text>
<text x="206.2" y="176.7">Jumper</text>
<text x="207.8" y="178.7">the</text>
<text x="212" y="178.7">internal</text>
<text x="214.2" y="176.7">between</text>
<text x="220.4" y="178.7">CPU</text>
<text x="223" y="176.7">J204.5</text>
<text x="225.5" y="178.7">FLASH memory.</text>
<text x="230.6" y="176.7">and</text>
<text x="235.2" y="176.7">J204.6</text>
<text x="242.8" y="176.7">to</text>
<text x="10.3" y="185.9">D</text>
<text x="267.7" y="185.9">D</text>
<text x="35" y="205.8">1</text>
<text x="85" y="205.8">2</text>
<text x="135" y="205.8">3</text>
<text x="185" y="205.8">4</text>
<text x="235" y="205.8">5</text>
</g>
</svg>
